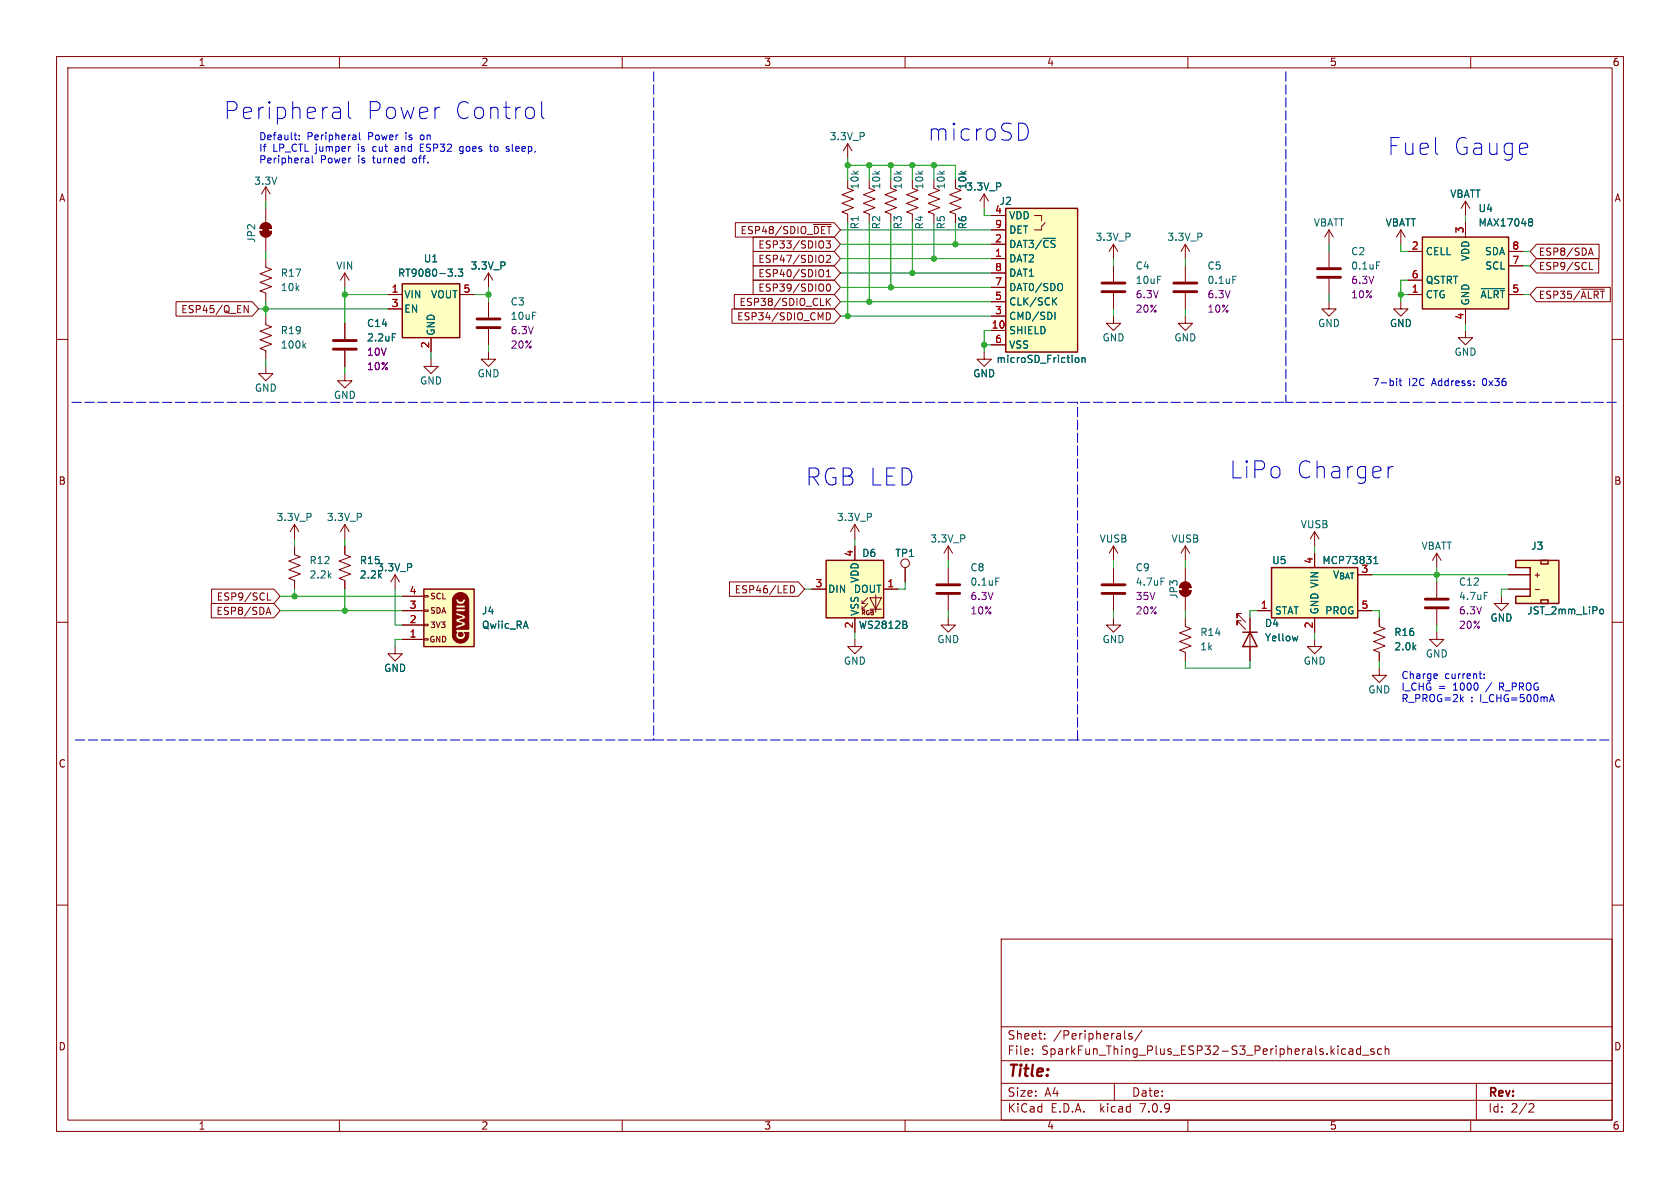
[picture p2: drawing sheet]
<svg xmlns="http://www.w3.org/2000/svg" width="297mm" height="210mm" viewBox="0 0 297 210" stroke-linecap="round" stroke-linejoin="round" font-family="sans-serif">
<g fill="none" stroke="#840000" stroke-width=".18">
<path d="M10 10h277v190h-277zM12 12h273v186h-273zM60 10v2M110 10v2M160 10v2M210 10v2M260 10v2M46.3 39.7a1.02 1.02 0 0 1 1.1-.2 1.02 1.02 0 0 1 .6 .9h-2zM47 33v2.6M47 36.8v2.6M47 33l-.8 1.3M47 33l.8 1.3"/>
<path d="M149.9 31.8v1.5l1 .4-2.1 .7 2.1 .8-2.1 .7 2.1 .8-2.1 .8 1.1 .3v1.6M149.9 25.4v2.5M149.9 25.4l.7 1.3M149.9 25.4l-.8 1.3M153.7 31.8v1.5l1 .4-2 .7 2 .8-2 .7 2 .8-2 .8 1 .3v1.6M157.5 31.8v1.5l1 .4-2 .7 2 .8-2 .7 2 .8-2 .8 1 .3v1.6M161.3 31.8v1.5l1 .4-2 .7 2 .8-2 .7 2 .8-2 .8 1 .3v1.6M165.1 31.8v1.5l1 .4-2 .7 2 .8-2 .7 2 .8-2 .8 1 .3v1.6M168.9 31.8v1.5l1 .4-2 .7 2 .8-2 .7 2 .8-2 .8 1 .3v1.6M174 34.3v2.5M174 34.3l.8 1.3M174 34.3l-.8 1.3"/>
<path d="M175.3 38.1h2.5M182.9 38.1h1.2v1M184.8 39.4l-.7 .6v.6h-1.2M259.1 35.6l-.8 1.2M259.1 35.6v2.5M259.1 35.6l.7 1.2M10 60h2M46 40.9h2a1.02 1.02 0 0 1-1 1 1.02 1.02 0 0 1-1-1zM47 55.9v1.5l1 .4-2 .7 2 .8-2 .8 2 .7-2 .8 1 .4v1.5M47 45.7v1.5l1 .4-2 .8 2 .7-2 .8 2 .8-2 .7 1 .4v1.5M47 41.9v2.6M61 48.3v2.5"/>
<path d="M61 57.2v2.7M61 48.3l-.8 1.2M61 48.3l.7 1.2M68.6 52.1h2.5M68.6 54.6h2.5M76.2 59.7v2.5M81.3 52.1h2.5M86.4 48.3v2.5M86.4 53.3v2.8M86.4 58.2v2.8M86.4 48.3l.7 1.2M86.4 48.3l-.8 1.2"/>
<path d="M175.3 40.6h2.5M175.3 45.7h2.5M175.3 58.4h2.5M175.3 43.2h2.5M175.3 55.9h2.5M175.3 53.3h2.5M175.3 50.8h2.5M175.3 48.3h2.5M196.8 55.9v1.3h1.3l-1.3 1.2-1.2-1.2h1.2M285 60h2M47 64.8v1.2h1.3l-1.3 1.3-1.3-1.3h1.3M61 66v1.3h1.2l-1.2 1.3-1.3-1.3h1.3"/>
<path d="M61 62v2.8M86.4 62.2v1.3h1.2l-1.2 1.3-1.3-1.3h1.3M175.3 61h2.5M52.1 96.5v1.5l1 .4-2 .8 2 .7-2 .8 2 .8-2 .7 1 .4v1.5M52.1 92.7v2.6M52.1 92.7l.7 1.3M52.1 92.7l-.8 1.3M61 96.5v1.5l1 .4-2.1 .8 2.1 .7-2.1 .8 2.1 .8-2.1 .7 1.1 .4v1.5M61 92.7v2.6M61 92.7l.7 1.3M61 92.7l-.8 1.3M209.5 96.5v2.6"/>
<path d="M209.5 96.5l-.7 1.3M209.5 96.5l.8 1.3M232.4 94v2.5M232.4 97.8v2.5M232.4 94l-.8 1.3M232.4 94l.8 1.3M254 97.8v2.5M254 97.8l-.8 1.3M254 97.8l.8 1.3M10 110h2M69.8 114.3v1.3h1.3l-1.3 1.2-1.2-1.2h1.2M69.8 101.6v2.5"/>
<path d="M69.8 101.6l.8 1.3M69.8 101.6l-.7 1.3M71.1 113h3.8M71.1 110.5h3.8M71.1 108h3.8M71.1 105.4h3.8M74.9 112.9h.8v.3h-.8zM74.9 110.4h.8v.2h-.8zM74.9 107.8h.8v.3h-.8zM74.9 105.3h.8v.2h-.8zM151.1 113v1.3h1.3l-1.3 1.3-1.2-1.3h1.2M167.6 109.2v1.3h1.3l-1.3 1.3-1.2-1.3h1.2"/>
<path d="M196.8 109.2v1.3h1.3l-1.3 1.3-1.2-1.3h1.2M196.8 100.3v2.8M196.8 105.2v2.8M208.5 104.4h2.1a1.02 1.02 0 0 1-1.1 1 1.02 1.02 0 0 1-1-1zM208.8 103.2a1.02 1.02 0 0 1 1.1-.2 1.02 1.02 0 0 1 .7 .9h-2.1zM209.5 109.2v1.5l1.1 .4-2.1 .8 2.1 .7-2.1 .8 2.1 .8-2.1 .7 1 .4v1.5M209.5 100.3v2.6M209.5 105.4v2.6M219.5 108.5h-.8v.7v-.7l1.5 1.5M219.5 109.7h-.8v.8v-.8l1.5 1.6M221 109.2v7.6M222.2 108h2.6"/>
<path d="M232.4 113v1.3h1.3l-1.3 1.3-1.3-1.3h1.3M232.4 109.2v2.6M240 108h2.6M243.8 118.1v1.3h1.3l-1.3 1.3-1.2-1.3h1.2M243.8 109.2v1.5l1.1 .4-2.1 .8 2.1 .7-2.1 .8 2.1 .8-2.1 .7 1 .4v1.5M254 111.8v1.2h1.3l-1.3 1.3-1.3-1.3h1.3M254 102.9v2.8M254 107.7v2.8M265.4 105.4v1.3h1.3l-1.3 1.3-1.2-1.3h1.2M285 110h2M10 160h2M285 160h2"/>
<path d="M177 166h108v32h-108zM60 198v2M110 198v2M160 198v2M177 194.5h108M177 191.5h108M177 187.5h108M177 181.5h108M182.5 186.3v.1M182.5 185.5v.1M184.7 183.6v.1M184.7 182.8v.1"/>
<path d="M197 191.5v3M198.8 182.2v1.3l.2 .2M200.1 182.8l-.4-.1-.2 .2 .1 .2 .5 .2v.3h-.6M201.9 182.1l-1.3 2M210 198v2M237.7 185.4l.2 .1M237.9 186.3l-.2 .1M238.5 185.5h.6l.1 .9M239.2 185.8h-.5a.29 .29 0 0 0-.2 .3 .29 .29 0 0 0 .2 .3l.5-.1M240.5 185.5l-.4-.1-.3 .3v.4l.2 .2h.5M240.5 184.9v1.5M240.9 186.5h1.1"/>
<path d="M242.9 185.5l-.4-.1-.2 .2 .1 .2 .5 .2v.3h-.6M244.2 185.5l-.4-.1-.3 .3v.4l.2 .2h.5M244.9 185.5l.2-.1 .4 .1v.9M244.9 184.9v1.5M260 198v2M261 191.5v6.5M270.5 195.1l.5 .1 .2 .3-1 1.1h1"/>
</g>
<path d="M84.3 57.9h4.1M84.3 56.4h4.1M58.9 61.7h4.1M58.9 60.2h4.1M194.8 104.9h4.1M194.8 103.4h4.1M252 107.4h4M252 105.9h4" fill="none" stroke="#840000" stroke-width=".51"/>
<g fill="#ffffc2" stroke="#ffffc2" stroke-width=".18">
<path d="M74.9 104.1h8.9v10.2h-8.9z"/>
<path d="M71.1 50.2h10.2v9.5h-10.2z"/>
<path d="M177.8 36.8h12.7v25.4h-12.7z"/>
<path d="M224.8 100.3h15.2v8.9h-15.2z"/>
</g>
<g fill="#840000" stroke="#840000" stroke-width=".18">
<path d="M80.4 105.1a1.46 1.46 0 0 1 2.5 .9v5.2h-2.3l1.7-.6v-.6l-1.1-.3 1.1-.3v-2.5h-.9v-.1a.8 .8 0 0 0 .9-.9h-.5a.4 .4 0 0 1-.4 .4 .4 .4 0 0 1-.4-.4h-.4a.82 .82 0 0 0 .8 .9v.1h-.8v.6h1.7v.1h-1.7v.5h1.7v.7l-1.7-.6v.5l1.1 .4-1.1 .3v.5l1.1 .4-1.1 .3v1.2h.2a.79 .79 0 0 0 .1 1.1 .79 .79 0 0 0 1.1 0 .79 .79 0 0 0 .1-1.1h.8a1.49 1.49 0 0 1-1.1 1.8 1.49 1.49 0 0 1-1.8-1.1v-6.5z"/>
<path d="M46.5 40.1h1v1h-1z"/>
<path d="M46 40.9h2a1.02 1.02 0 0 1-1 1 1.02 1.02 0 0 1-1-1z"/>
<path d="M46.3 39.7a1.02 1.02 0 0 1 1.1-.2 1.02 1.02 0 0 1 .6 .9h-2z"/>
<path d="M209 103.6h1.1v1h-1.1z"/>
<path d="M208.5 104.4h2.1a1.02 1.02 0 0 1-1.1 1 1.02 1.02 0 0 1-1-1z"/>
<path d="M208.8 103.2a1.02 1.02 0 0 1 1.1-.2 1.02 1.02 0 0 1 .7 .9h-2.1z"/>
<circle cx="81.5" cy="112.2" r=".4"/>
</g>
<path d="M177.8 36.8h12.7v25.4h-12.7zM71.1 50.2h10.2v9.5h-10.2zM74.9 104.1h8.9v10.2h-8.9zM219.7 111.8h2.5M221 111.8l1.2 2.5h-2.5zM224.8 100.3h15.2v8.9h-15.2z" fill="none" stroke="#840000" stroke-width=".25"/>
<g fill="none" stroke="#006464" stroke-width=".18">
<path d="M69.4 59h.6M80.5 48.7v.1M81 47.6h.8l-.4 .5 .3 .1v.5l-.1 .1-.6-.1M186.3 53.2l.5 .7M186.5 55.2v1.3M186.8 52.6l-.7 .8M187.7 50.2a.9 .9 0 0 1 0 1.1M53.7 61.1l.4 .4M54.1 60.7l-.5 .5M190.1 63.5l.2-.3 .3 .1 .1 .2-.1 .5-.3 .1-.2-.3M191.3 63.4l.2-.2 .3 .1v.8M191.3 63.2v.9"/>
<path d="M242.9 99.6h.7M242.9 98.7l.3-.3v1.2M205.2 102.2h.7M229.4 112.4l-.2 .9M262.4 104.7h.6"/>
</g>
<path d="M268 99.1h7.6v7.6h-7.6v-1.3h2.5v-5.1h-2.5z" fill="#ffffc2"/>
<path d="M251.5 41.9h15.2v12.7h-15.2zM146 99.1h10.2v10.1h-10.2zM268 99.1h7.6v7.6h-7.6v-1.3h2.5v-5.1h-2.5zM272.4 99.1h1.3v.6h-1.3zM272.4 106h1.3v.7h-1.3z" fill="none" stroke="#840000" stroke-width=".25"/>
<g fill="none" stroke="#840000" stroke-width=".18">
<path d="M130 39.4h17.5l1.1 1.2-1.1 1.3h-17.5zM143.8 39.7h3.1M168.9 31.8v1.2M168.9 38.1v1.3M175.3 38.1h2.5M259.1 39.4v2.5M31.1 53.3h13.5l1.1 1.3-1.1 1.3h-13.5zM43.2 54l.7 1.3v-1.3M61 57.2v2.7M68.6 52.1h2.5M68.6 54.6h2.5M76.2 59.7v2.5"/>
<path d="M81.3 52.1h2.5M129.4 54.6h18.1l1.1 1.3-1.1 1.3h-18.1zM129.8 52.1h17.7l1.1 1.2-1.1 1.3h-17.7zM133.1 49.5h14.4l1.1 1.3-1.1 1.3h-14.4zM133.1 41.9h14.4l1.1 1.3-1.1 1.3h-14.4zM133.1 44.4h14.4l1.1 1.3-1.1 1.3h-14.4zM133.1 47h14.4l1.1 1.3-1.1 1.2h-14.4zM145.4 47.7a.9 .9 0 0 1 0 1.2M146 42.6h.8l-.4 .5 .4 .1v.5l-.2 .2-.6-.2M146.1 55.3a.64 .64 0 0 1 .7 .6 .64 .64 0 0 1-.7 .7zM146.1 52.7v1.3M146.1 45.2l.5-.1 .2 .4-.8 .9h.8"/>
<path d="M146.1 48.9h.7M146.1 48l.4-.3v1.2M146.2 50.3l.2-.1a.68 .68 0 0 1 .4 .6 .68 .68 0 0 1-.4 .7l-.2-.2-.1-.3zM146.3 53.3l.5 .7M146.8 52.7l-.7 .8M175.3 45.7h2.5M175.3 58.4h2.5M175.3 43.2h2.5M175.3 55.9h2.5M175.3 53.3h2.5M175.3 50.8h2.5M175.3 48.3h2.5"/>
<path d="M175.3 40.6h2.5M196.8 43.2v2.5M196.8 47v2.8M196.8 51.8v2.8M196.8 43.2l.8 1.3M196.8 43.2l-.7 1.3M209.5 55.9v1.3h1.3l-1.3 1.2-1.2-1.2h1.2M209.5 43.2v2.5M209.5 47v2.8M209.5 51.8v2.8M209.5 43.2l.8 1.3M209.5 43.2l-.7 1.3"/>
<path d="M234.9 53.3v1.3h1.3l-1.3 1.3-1.2-1.3h1.2M234.9 40.6l-.7 1.3M234.9 40.6v2.6M234.9 44.5v2.7M234.9 49.3v2.8M234.9 40.6l.8 1.3M247.6 53.3v1.3h1.3l-1.3 1.3-1.2-1.3h1.2M247.6 40.6l-.7 1.3M247.6 40.6v2.6M247.6 40.6l.8 1.3M248.9 52.1h2.6M248.9 44.5h2.6"/>
<path d="M248.9 49.5h2.6M259.1 58.4v1.3h1.2l-1.2 1.3-1.3-1.3h1.3M259.1 54.6v2.6M266.7 52.1h2.5M266.7 44.5h2.5M266.7 47h2.5M271.6 50.8h13.1v2.5h-13.1l-1.1-1.2zM271.6 45.7h11v2.6h-11l-1.1-1.3zM271.6 43.2h11.1v2.5h-11.1l-1.1-1.2zM279.5 51.1h4.1M280.8 45.1l.4-1.2 .5 1.2M280.9 44.8h.6"/>
<path d="M281 46.4v1.3h.6M61 62v2.8M76.2 63.5v1.3h1.3l-1.3 1.2-1.3-1.2h1.3M174 62.2v1.3h1.3l-1.3 1.3-1.3-1.3h1.3M175.3 61h2.5M61 96.5v1.3M151.1 92.7v2.6M151.1 96.5v2.6M151.1 92.7l.8 1.3M151.1 92.7l-.7 1.3M167.6 96.5v2.6M167.6 96.5l.8 1.3"/>
<path d="M167.6 96.5l-.7 1.3M196.8 96.5v2.6M196.8 96.5l-.7 1.3M196.8 96.5l.8 1.3M232.4 97.8v2.5M37.3 106.7h11.1l1.1 1.3-1.1 1.2h-11.1zM37.4 104.1h11l1.1 1.3-1.1 1.3h-11zM47 108.6l.5-1.2 .4 1.2M47.2 108.3h.6M47.3 104.8v1.3h.6M61 102.9v1.2M71.1 113h3.8"/>
<path d="M71.1 110.5h3.8M71.1 108h3.8M71.1 105.4h3.8M129 102.9h12.1l1.1 1.2-1.1 1.3h-12.1zM139.7 103.5a.64 .64 0 0 1 .8 .7 .64 .64 0 0 1-.8 .6M143.5 104.1h2.5M151.1 109.2v2.6M152.4 107.7h.5M152.4 106.7h.5M153.4 106.7l-1 1v-.5M153.4 105.7l-1 1v-.5M153.8 105.7h2l-1 2z"/>
<path d="M153.8 107.7h2M154.8 105.2v3M156.2 104.1h2.5M160 100.3v2.6M167.6 100.3v2.8M167.6 105.2v2.8M221 109.2v2.6M221 114.3v2.5M222.2 108h2.6M232.4 109.2v2.6M240 108h2.6M243.8 109.2v1.3"/>
<path d="M243.8 115.6v1.2M266.7 104.1h3.8M266.7 101.6h3.8M271.4 104.2h.8"/>
<circle cx="160" cy="99.6" r=".76"/>
</g>
<g fill="none" stroke="#006464" stroke-width=".18">
<path d="M270.5 38.7h.3l.1 .2-.2 .3M270.5 39.2h.2M270.7 39.2l.2 .1v.4l-.1 .2h-.3M69.4 59h.6M80.5 48.7v.1M81 47.6h.8l-.4 .5 .3 .1v.5l-.1 .1-.6-.1M186.3 53.2l.5 .7M186.5 55.2v1.3M186.8 52.6l-.7 .8M187.7 50.2a.9 .9 0 0 1 0 1.1M217.9 48.8h.7M243.3 46.3h.7"/>
<path d="M261.9 51h4.1M190.1 63.5l.2-.3 .3 .1 .1 .2-.1 .5-.3 .1-.2-.3M191.3 63.4l.2-.2 .3 .1v.8M191.3 63.2v.9M242.9 99.6h.7M242.9 98.7l.3-.3v1.2M160.2 110.5l.2 .1-.2 .4M160.2 109.9v.4M176 102.2h.6M229.4 112.4l-.2 .9M282.9 107.7h.3l.3 .2-.1 .5-.2 .1h-.3"/>
</g>
<path d="M194.8 51.6h4.1M194.8 50h4.1M207.5 51.6h4.1M207.5 50h4.1M232.9 49h4.1M232.9 47.5h4.1M165.6 104.9h4.1M165.6 103.4h4.1" fill="none" stroke="#840000" stroke-width=".51"/>
<g fill="#ffffc2" stroke="#ffffc2" stroke-width=".18">
<path d="M146 99.1h10.2v10.1h-10.2z"/>
<path d="M251.5 41.9h15.2v12.7h-15.2z"/>
</g>
<g fill="none" stroke="#0000c2" stroke-width=".18">
<path d="M59.2 19h.6l.2 .1 .2 .3v1.6M60.2 19.7l-.3 .1h-.7M61.6 18v2.5l.2 .3 .2 .2M95.8 18v2.5l.1 .3 .3 .2M52 23.9h.5M52.2 24.6l.3 .1M52.9 24.6v.1M52.9 23.9v.1M54.2 27.9h.2l.2 .2v.7M54.6 28.7l-.4 .1M54.6 28.3h-.4M55.2 27.5v1.1l.2 .2"/>
<path d="M60.2 20.8l-.3 .2h-.7M61.8 25.9h.2M62.8 23.9l.1 .1v.7M62.9 24.6l-.1 .1M62.9 24.2h-.1M63.5 23.4v1.1l.2 .2M70 25.9l-.1 .1M70 26.3l-.2 .1 .2 .4M74.3 26.1h.4M74.3 25.5v1.3h.6M81.8 27.1l-.2 .1-.3-.1M81.9 26l-.4-.1-.2 .2 .1 .6h.5"/>
<path d="M86.5 25.9h.5M86.7 26.6l.3 .2M89.8 26.3l.2 .2-.2 .3M89.8 25.9l.2 .1M180.8 21.8a1.64 1.64 0 0 1 .7 2.5l-.3 .3-.4 .2M246.9 66.9v.1M246.9 67.3v.9M247.3 67.3h.5M247.5 66.9v1.1l.3 .2M246.3 82.5a.77 .77 0 0 0-.9 .5M253.9 119.1l.2 .3-.6 .1M254 119.9l-.1 .1"/>
<path d="M261.5 119.1h.5M261.8 120h.2M262.4 119.8v.2M262.4 119.2v.1M258.3 123.6l.4 .4M258.7 123.2l-.5 .5M274.1 123.7h.6M274.4 122.8l.4 1.2"/>
</g>
<path d="M115.6 12.7v58.4M227.3 12.7v58.4M12.7 71.1h214.6M115.6 71.1v59.7M285.7 71.1h-58.4M115.6 130.8h-102.9M190.5 130.8h-74.9M190.5 130.8v-59.7M284.5 130.8h-94" fill="none" stroke="#0000c2" stroke-width=".18" stroke-dasharray="1.7 .6"/>
<g fill="none" stroke="#009600" stroke-width=".18">
<path d="M47 35.6v1.2M149.9 29.2h19v2.6M149.9 27.9v3.9M149.9 39.4v16.5M153.7 29.2v2.6M153.7 39.4v13.9M157.5 29.2v2.6M157.5 39.4v11.4M161.3 29.2v2.6M161.3 39.4v8.9M165.1 29.2v2.6M165.1 39.4v6.3"/>
<path d="M168.9 39.4v3.8M174 36.8v1.3h1.3M259.1 38.1v1.3M45.7 54.6h22.9M47 44.5v1.2M47 53.3v2.6M61 52.1h7.6M61 50.8v6.4M83.8 52.1h2.6M86.4 50.8v2.5M148.6 48.3h26.7M148.6 53.3h26.7"/>
<path d="M148.6 55.9h26.7M148.6 50.8h26.7M148.6 40.6h26.7M148.6 45.7h26.7M148.6 43.2h26.7M175.3 58.4h-1.3v3.8M196.8 45.7v1.3M196.8 54.6v1.3M209.5 45.7v1.3M209.5 54.6v1.3M234.9 43.2v1.3M234.9 52.1v1.2"/>
<path d="M247.6 43.2v1.3h1.3M247.6 52.1h1.3M248.9 49.5h-1.3v3.8M259.1 57.2v1.2M269.2 44.5h1.3M269.2 47h1.3M269.2 52.1h1.3M47 63.5v1.3M61 64.8v1.2M76.2 62.2v1.3M86.4 61v1.2M174 61h1.3"/>
<path d="M52.1 95.3v1.2M61 95.3v1.2M151.1 95.3v1.2M167.6 99.1v1.2M196.8 99.1v1.2M209.5 99.1v1.2M232.4 96.5v1.3M49.5 108h21.6M49.5 105.4h21.6M52.1 104.1v1.3M61 104.1v3.9M69.8 104.1v6.4h1.3"/>
<path d="M71.1 113h-1.3v1.3M142.2 104.1h1.3M151.1 111.8v1.2M160 102.9v1.2h-1.3M167.6 108v1.2M196.8 108v1.2M209.5 108v1.2M209.5 116.8v1.3h11.5v-1.3M222.2 108h-1.2v1.2M232.4 111.8v1.2M242.6 101.6h24.1M242.6 108h1.2v1.2"/>
<path d="M243.8 116.8v1.3M254 100.3v2.6M254 110.5v1.3M266.7 104.1h-1.3v1.3"/>
</g>
<g fill="#009600" stroke="#009600" stroke-width=".18">
<circle cx="165.1" cy="29.2" r=".46"/>
<circle cx="153.7" cy="53.3" r=".46"/>
<circle cx="157.5" cy="29.2" r=".46"/>
<circle cx="153.7" cy="29.2" r=".46"/>
<circle cx="161.3" cy="29.2" r=".46"/>
<circle cx="52.1" cy="105.4" r=".46"/>
<circle cx="61" cy="108" r=".46"/>
<circle cx="174" cy="61" r=".46"/>
<circle cx="254" cy="101.6" r=".46"/>
<circle cx="161.3" cy="48.3" r=".46"/>
<circle cx="168.9" cy="43.2" r=".46"/>
<circle cx="157.5" cy="50.8" r=".46"/>
<circle cx="165.1" cy="45.7" r=".46"/>
<circle cx="149.9" cy="55.9" r=".46"/>
<circle cx="247.6" cy="52.1" r=".46"/>
<circle cx="47" cy="54.6" r=".46"/>
<circle cx="86.4" cy="52.1" r=".46"/>
<circle cx="149.9" cy="29.2" r=".46"/>
<circle cx="61" cy="52.1" r=".46"/>
</g>
<g font-size="4.2" fill="#0000c2">
<text x="39.4" y="21.3">Peripheral</text>
<text x="64.5" y="21.3">Power</text>
<text x="79.9" y="21.3">Control</text>
<text x="163.8" y="25.2">microSD</text>
<text x="245.1" y="27.7">Fuel</text>
<text x="256.7" y="27.7">Gauge</text>
<text x="142.2" y="86.1">RGB LED</text>
<text x="217.2" y="84.8">LiPo</text>
<text x="228.9" y="84.8">Charger</text>
</g>
<text font-size="2.8" fill="#840000" x="178" y="190.9">Title:</text>
<g font-size="2.1" fill="#840000">
<text x="178" y="184">Sheet:</text>
<text x="186.2" y="184">/Peripherals/</text>
<text x="178" y="186.7">File:</text>
<text x="184.1" y="186.7">SparkFun_Thing_Plus_ESP32-S3_Peripherals.kicad_sch</text>
<text x="178" y="196.9">KiCad</text>
<text x="178" y="194.1">Size:</text>
<text x="184.7" y="194.1">A4</text>
<text x="185.7" y="196.9">E.D.A.</text>
<text x="194.6" y="196.9">kicad</text>
<text x="200" y="194.1">Date:</text>
<text x="201.8" y="196.9">7.0.9</text>
<text x="263" y="194.3">Rev:</text>
<text x="263" y="196.9">Id:</text>
<text x="267.1" y="196.9">2/2</text>
</g>
<g font-size="1.8" fill="#840000">
<text x="35" y="11.9">1</text>
<text x="85" y="11.9">2</text>
<text x="135" y="11.9">3</text>
<text x="185" y="11.9">4</text>
<text x="235" y="11.9">5</text>
<text x="285" y="11.9">6</text>
<text x="10.3" y="35.9">A</text>
<text x="285.3" y="35.9">A</text>
<text x="130.8" y="41.6">ESP48/SDIO_~{DET}</text>
<text x="134" y="44.1">ESP33/SDIO3</text>
<text x="134" y="46.7">ESP47/SDIO2</text>
<text x="271.9" y="47.9">ESP9/SCL</text>
<text x="271.9" y="45.4">ESP8/SDA</text>
<text x="134" y="51.8">ESP39/SDIO0</text>
<text x="134" y="49.2">ESP40/SDIO1</text>
<text x="271.9" y="53">ESP35/~{ALRT}</text>
<text x="31.9" y="55.6">ESP45/Q_EN</text>
<text x="130.2" y="56.8">ESP34/SDIO_CMD</text>
<text x="130.6" y="54.3">ESP38/SDIO_CLK</text>
<text x="10.3" y="85.9">B</text>
<text x="285.3" y="85.9">B</text>
<text x="38.2" y="106.4">ESP9/SCL</text>
<text x="129.8" y="105.1">ESP46/LED</text>
<text x="38.2" y="108.9">ESP8/SDA</text>
<text x="10.3" y="135.9">C</text>
<text x="285.3" y="135.9">C</text>
<text x="10.3" y="185.9">D</text>
<text x="285.3" y="185.9">D</text>
<text x="35" y="199.9">1</text>
<text x="85" y="199.9">2</text>
<text x="135" y="199.9">3</text>
<text x="185" y="199.9">4</text>
<text x="235" y="199.9">5</text>
<text x="285" y="199.9">6</text>
</g>
<g font-size="1.8" fill="#0000c2">
<text x="45.7" y="24.9">Default:</text>
<text x="45.7" y="26.9">If</text>
<text x="45.7" y="29">Peripheral</text>
<text x="48.2" y="26.9">LP_CTL jumper</text>
<text x="54.3" y="24.9">Peripheral</text>
<text x="56.6" y="29">Power</text>
<text x="63.4" y="29">is</text>
<text x="63.6" y="26.9">is</text>
<text x="65.2" y="24.9">Power</text>
<text x="66.2" y="29">turned</text>
<text x="66.4" y="26.9">cut</text>
<text x="70.5" y="26.9">and</text>
<text x="72" y="24.9">is</text>
<text x="73.4" y="29">off.</text>
<text x="74.8" y="24.9">on</text>
<text x="75.1" y="26.9">ESP32</text>
<text x="82.3" y="26.9">goes</text>
<text x="87.9" y="26.9">to</text>
<text x="91" y="26.9">sleep,</text>
<text x="242.6" y="68.3">7-bit</text>
<text x="249" y="68.3">I2C</text>
<text x="253.3" y="68.3">Address:</text>
<text x="262.4" y="68.3">0x36</text>
<text x="247.6" y="120.1">Charge</text>
<text x="247.6" y="122.2">I_CHG =</text>
<text x="247.6" y="124.2">R_PROG=2k</text>
<text x="255.4" y="120.1">current:</text>
<text x="257" y="122.2">1000</text>
<text x="260" y="124.2">:</text>
<text x="261.8" y="124.2">I_CHG=500mA</text>
<text x="263" y="122.2">/</text>
<text x="265.5" y="122.2">R_PROG</text>
</g>
<g font-size="1.8" fill="#006464">
<text x="146.6" y="25">3.3V_P</text>
<text x="44.8" y="32.9">3.3V</text>
<text x="152" y="33.6" transform="rotate(-90 152 33.6)">10k</text>
<text x="155.8" y="33.6" transform="rotate(-90 155.8 33.6)">10k</text>
<text x="159.6" y="33.6" transform="rotate(-90 159.6 33.6)">10k</text>
<text x="163.4" y="33.6" transform="rotate(-90 163.4 33.6)">10k</text>
<text x="167.2" y="33.6" transform="rotate(-90 167.2 33.6)">10k</text>
<text x="170.7" y="33.9">3.3V_P</text>
<text x="171" y="33.6" transform="rotate(-90 171 33.6)">10k</text>
<text x="256.3" y="35.2">VBATT</text>
<text x="152" y="40.6" transform="rotate(-90 152 40.6)">R1</text>
<text x="155.8" y="40.6" transform="rotate(-90 155.8 40.6)">R2</text>
<text x="159.6" y="40.6" transform="rotate(-90 159.6 40.6)">R3</text>
<text x="163.4" y="40.6" transform="rotate(-90 163.4 40.6)">R4</text>
<text x="167.2" y="40.6" transform="rotate(-90 167.2 40.6)">R5</text>
<text x="171" y="40.6" transform="rotate(-90 171 40.6)">R6</text>
<text x="176.6" y="36.4">J2</text>
<text x="178.3" y="39">VDD</text>
<text x="178.3" y="41.5">DET</text>
<text x="232.2" y="40.2">VBATT</text>
<text x="244.9" y="40.2">VBATT</text>
<text x="261.3" y="37.7">U4</text>
<text x="261.3" y="40.2">MAX17048</text>
<text x="45.3" y="43" transform="rotate(-90 45.3 43)">JP2</text>
<text x="59.3" y="47.9">VIN</text>
<text x="74.8" y="46.6">U1</text>
<text x="83.1" y="47.9">3.3V_P</text>
<text x="178.3" y="46.6">DAT2</text>
<text x="178.3" y="44">DAT3/~{CS}</text>
<text x="193.6" y="42.8">3.3V_P</text>
<text x="200.7" y="47.9">C4</text>
<text x="206.3" y="42.8">3.3V_P</text>
<text x="213.4" y="47.9">C5</text>
<text x="238.8" y="45.3">C2</text>
<text x="238.8" y="47.9">0.1uF</text>
<text x="252" y="45.3">CELL</text>
<text x="259.9" y="46.2" transform="rotate(-90 259.9 46.2)">VDD</text>
<text x="262.4" y="45.3">SDA</text>
<text x="262.5" y="47.9">SCL</text>
<text x="49.5" y="51.7">10k</text>
<text x="49.5" y="49.1">R17</text>
<text x="70.3" y="49.1">RT9080-3.3</text>
<text x="71.4" y="52.9">VIN</text>
<text x="76.1" y="52.9">VOUT</text>
<text x="178.3" y="51.7">DAT0/SDO</text>
<text x="178.3" y="49.1">DAT1</text>
<text x="200.7" y="50.4">10uF</text>
<text x="213.4" y="50.4">0.1uF</text>
<text x="252" y="52.9">CTG</text>
<text x="252" y="50.4">QSTRT</text>
<text x="261.6" y="52.9">~{ALRT}</text>
<text x="49.5" y="59.3">R19</text>
<text x="64.8" y="58">C14</text>
<text x="71.4" y="55.5">EN</text>
<text x="77.1" y="59.4" transform="rotate(-90 77.1 59.4)">GND</text>
<text x="90.2" y="54.2">C3</text>
<text x="90.2" y="56.7">10uF</text>
<text x="178.3" y="59.3">SHIELD</text>
<text x="178.3" y="56.7">CMD/SDI</text>
<text x="178.3" y="54.2">CLK/SCK</text>
<text x="232.9" y="58">GND</text>
<text x="245.6" y="58">GND</text>
<text x="259.9" y="54.1" transform="rotate(-90 259.9 54.1)">GND</text>
<text x="49.5" y="61.8">100k</text>
<text x="64.8" y="60.6">2.2uF</text>
<text x="176.1" y="64.4">microSD_Friction</text>
<text x="178.3" y="61.8">VSS</text>
<text x="194.8" y="60.6">GND</text>
<text x="207.5" y="60.6">GND</text>
<text x="257" y="63.1">GND</text>
<text x="45" y="69.4">GND</text>
<text x="58.9" y="70.7">GND</text>
<text x="74.2" y="68.2">GND</text>
<text x="84.3" y="66.9">GND</text>
<text x="172" y="66.9">GND</text>
<text x="48.8" y="92.3">3.3V_P</text>
<text x="57.7" y="92.3">3.3V_P</text>
<text x="147.9" y="92.3">3.3V_P</text>
<text x="229.9" y="93.6">VUSB</text>
<text x="54.6" y="99.9">R12</text>
<text x="63.5" y="99.9">R15</text>
<text x="66.6" y="101.2">3.3V_P</text>
<text x="152.3" y="98.7">D6</text>
<text x="158.2" y="98.7">TP1</text>
<text x="164.4" y="96.1">3.3V_P</text>
<text x="171.5" y="101.2">C8</text>
<text x="194.3" y="96.1">VUSB</text>
<text x="200.7" y="101.2">C9</text>
<text x="207" y="96.1">VUSB</text>
<text x="224.8" y="99.9">U5</text>
<text x="233.7" y="99.9">MCP73831</text>
<text x="251.2" y="97.4">VBATT</text>
<text x="270.6" y="97.4">J3</text>
<text x="54.6" y="102.5">2.2k</text>
<text x="63.5" y="102.5">2.2k</text>
<text x="146.3" y="105">DIN</text>
<text x="150.9" y="105">DOUT</text>
<text x="152" y="103.1" transform="rotate(-90 152 103.1)">VDD</text>
<text x="171.5" y="103.7">0.1uF</text>
<text x="200.7" y="103.7">4.7uF</text>
<text x="208.4" y="106" transform="rotate(-90 208.4 106)">JP3</text>
<text x="235.5" y="102.5">V_{BAT}</text>
<text x="257.8" y="103.7">C12</text>
<text x="257.8" y="106.3">4.7uF</text>
<text x="85.1" y="108.8">J4</text>
<text x="85.1" y="111.4">Qwiic_RA</text>
<text x="151.7" y="111.4">WS2812B</text>
<text x="152" y="109" transform="rotate(-90 152 109)">VSS</text>
<text x="165.6" y="113.9">GND</text>
<text x="194.8" y="113.9">GND</text>
<text x="212.1" y="112.6">R14</text>
<text x="223.5" y="111">D4</text>
<text x="223.5" y="113.6">Yellow</text>
<text x="225.3" y="108.8">STAT</text>
<text x="233.3" y="108.7" transform="rotate(-90 233.3 108.7)">GND VIN</text>
<text x="234.2" y="108.8">PROG</text>
<text x="246.4" y="112.6">R16</text>
<text x="263.4" y="110.1">GND</text>
<text x="269.9" y="108.8">JST_2mm_LiPo</text>
<text x="67.8" y="119">GND</text>
<text x="149.1" y="117.7">GND</text>
<text x="212.1" y="115.2">1k</text>
<text x="230.4" y="117.7">GND</text>
<text x="246.4" y="115.2">2.0k</text>
<text x="252" y="116.4">GND</text>
<text x="241.8" y="122.8">GND</text>
</g>
<g font-size="1.8" fill="#a90000">
<text x="175.8" y="37.8">4</text>
<text x="175.8" y="40.4">9</text>
<text x="258.8" y="41.3" transform="rotate(-90 258.8 41.3)">3</text>
<text x="175.8" y="45.5">1</text>
<text x="175.8" y="42.9">2</text>
<text x="249.5" y="44.2">2</text>
<text x="267.3" y="46.7">7</text>
<text x="267.3" y="44.2">8</text>
<text x="69.1" y="51.8">1</text>
<text x="81.8" y="51.8">5</text>
<text x="175.8" y="53.1">5</text>
<text x="175.8" y="50.5">7</text>
<text x="175.8" y="48">8</text>
<text x="249.5" y="51.8">1</text>
<text x="249.5" y="49.3">6</text>
<text x="267.3" y="51.8">5</text>
<text x="69.1" y="54.4">3</text>
<text x="175.2" y="58.2">10</text>
<text x="175.8" y="55.6">3</text>
<text x="258.8" y="56.6" transform="rotate(-90 258.8 56.6)">4</text>
<text x="75.9" y="61.7" transform="rotate(-90 75.9 61.7)">2</text>
<text x="175.8" y="60.7">6</text>
<text x="150.9" y="98.5" transform="rotate(-90 150.9 98.5)">4</text>
<text x="232.2" y="99.8" transform="rotate(-90 232.2 99.8)">4</text>
<text x="240.6" y="101.3">3</text>
<text x="72.3" y="107.7">3</text>
<text x="72.3" y="105.2">4</text>
<text x="144.1" y="103.9">3</text>
<text x="156.8" y="103.9">1</text>
<text x="222.8" y="107.7">1</text>
<text x="240.6" y="107.7">5</text>
<text x="72.3" y="112.8">1</text>
<text x="72.3" y="110.2">2</text>
<text x="150.9" y="111.2" transform="rotate(-90 150.9 111.2)">2</text>
<text x="232.2" y="111.2" transform="rotate(-90 232.2 111.2)">2</text>
</g>
<g font-size="1.8" fill="#840084">
<text x="200.7" y="52.9">6.3V</text>
<text x="213.4" y="52.9">6.3V</text>
<text x="238.8" y="50.4">6.3V</text>
<text x="238.8" y="52.9">10%</text>
<text x="90.2" y="59.3">6.3V</text>
<text x="200.7" y="55.5">20%</text>
<text x="213.4" y="55.5">10%</text>
<text x="64.8" y="63.1">10V</text>
<text x="64.8" y="65.6">10%</text>
<text x="90.2" y="61.8">20%</text>
<text x="171.5" y="106.3">6.3V</text>
<text x="200.7" y="106.3">35V</text>
<text x="171.5" y="108.8">10%</text>
<text x="200.7" y="108.8">20%</text>
<text x="257.8" y="108.8">6.3V</text>
<text x="257.8" y="111.4">20%</text>
</g>
<g font-size="1.4" fill="#840000">
<text x="76" y="106.1">SCL</text>
<text x="271" y="102.3">+</text>
<text x="75.8" y="113.8">GND</text>
<text x="75.9" y="108.7">SDA</text>
<text x="76" y="111.2">3V3</text>
</g>
<text font-size="1.1" fill="#840000" x="152.1" y="108.9">RGB</text>
</svg>
